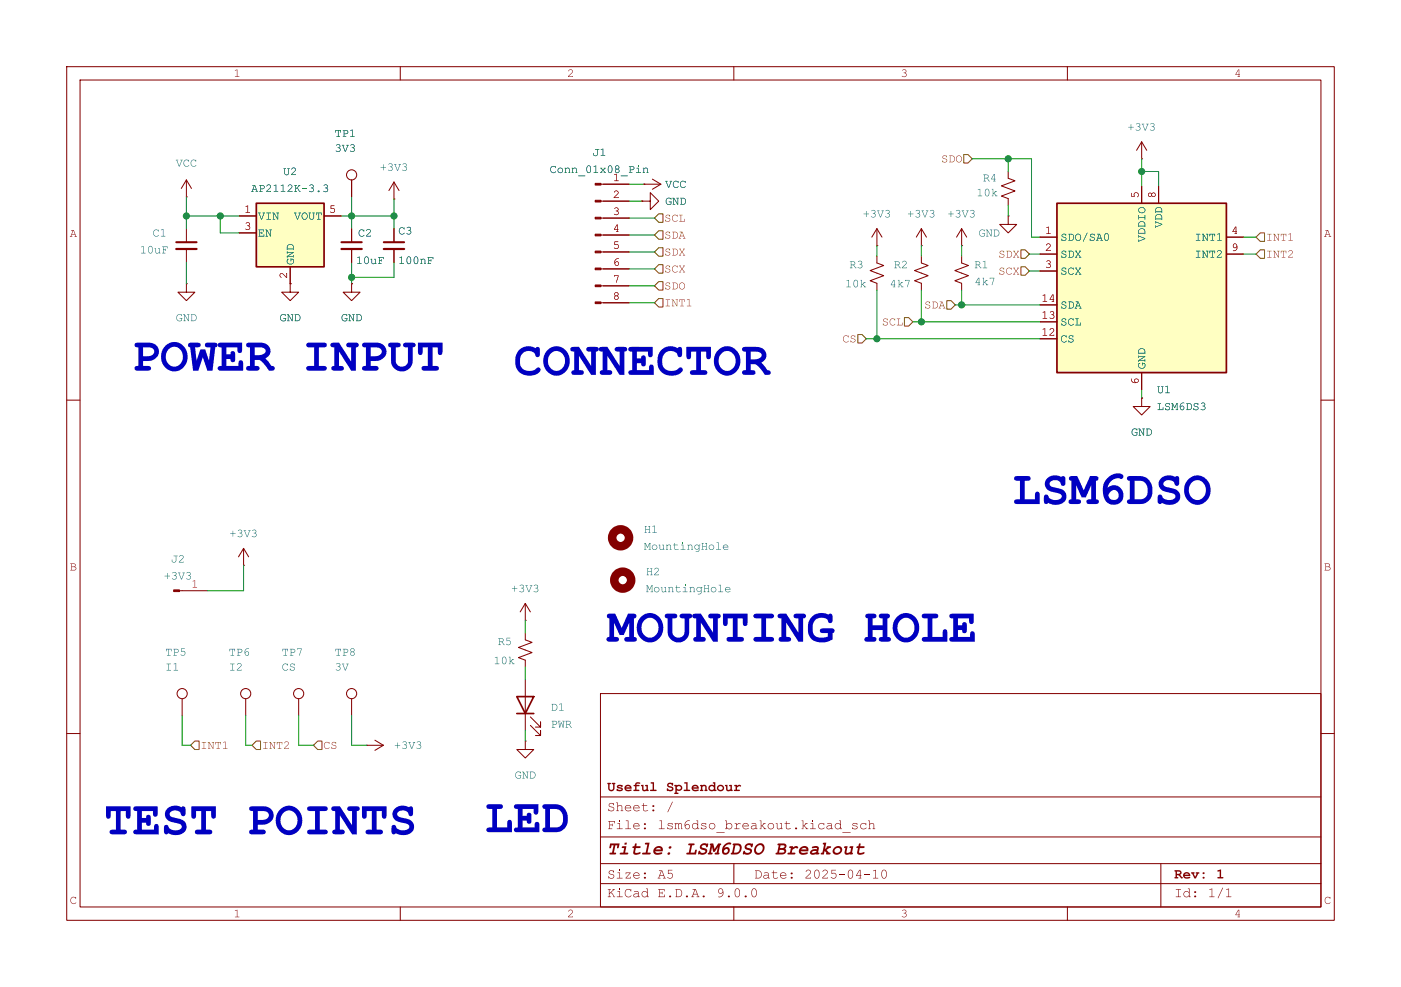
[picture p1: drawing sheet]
<svg xmlns="http://www.w3.org/2000/svg" width="210mm" height="148mm" viewBox="0 0 210 148" stroke-linecap="round" stroke-linejoin="round" font-family="sans-serif">
<g fill="none" stroke="#840000" stroke-width=".15">
<path d="M10 10h190v128h-190zM12 12h186v124h-186zM60 10v2M110 10v2M160 10v2M10 60h2M198 60h2M10 110h2M90 104h108v32h-108zM198 110h2M60 136v2M110 136v2"/>
<path d="M160 136v2"/>
</g>
<g fill="#840000">
<path d="M132.3 130.5l.2-.1a.75 .75 0 0 1 .4 .7 .75 .75 0 0 1-.4 .7l-.2-.1-.1-.2-.1-.5h.1a.42 .42 0 0 0 0 .5 .42 .42 0 0 0 .4 .1 .73 .73 0 0 0-.1-1.1l-.2 .1-.1 .4h-.1z"/>
<circle cx="118.7" cy="131" r=".15"/>
<circle cx="118.7" cy="131.6" r=".15"/>
</g>
<path d="M90 132.5h108" fill="none" stroke="#840000" stroke-width=".15"/>
<g fill="#840000">
<path d="M112.8 133.3l.2-.1a.75 .75 0 0 1 .5 .7 .75 .75 0 0 1-.5 .7l-.2-.1-.1-.2-.1-.5h.1a.42 .42 0 0 0 0 .5 .42 .42 0 0 0 .5 .1 .73 .73 0 0 0-.2-1.1l-.1 .1-.2 .4h-.1z"/>
<circle cx="105.5" cy="134.4" r=".15"/>
</g>
<path d="M90 129.5h108" fill="none" stroke="#840000" stroke-width=".15"/>
<g fill="#840000">
<path d="M183.8 133.4l.4-.2v1.2l.4 .1h-.8l.3-.1v-1.1z"/>
<circle cx="96.7" cy="131" r=".15"/>
<circle cx="96.7" cy="131.6" r=".15"/>
<circle cx="179.2" cy="133.8" r=".15"/>
<circle cx="179.2" cy="134.4" r=".15"/>
</g>
<path d="M90 125.5h108" fill="none" stroke="#840000" stroke-width=".15"/>
<g fill="#840000">
<path d="M98.1 127.1a.66 .66 0 0 1 .9-.2 .66 .66 0 0 1 .3 .8h-1.1a.53 .53 0 0 0 .8 .1h.2l.1 .1a.86 .86 0 0 1-1.4-.1l.1-.4h1.1a.46 .46 0 0 0-.4-.3 .46 .46 0 0 0-.4 .3h-.3z"/>
<path d="M128.8 126.5h.2l-.1 .4 .7 .1-.1 .2h-.6l-.1 .7 .6-.1a.13 .13 0 0 1 .2 .1 .13 .13 0 0 1-.1 .1 .62 .62 0 0 1-1-.1l.1-.7h-.2v-.2l.3-.1z"/>
<path d="M95.1 123.5a.48 .48 0 0 1 .5-.1 .48 .48 0 0 1 .3 .5h-.9a.54 .54 0 0 0 .9 .3 .53 .53 0 0 1-.6 .1 .53 .53 0 0 1-.4-.5h.9a.4 .4 0 0 0-.4-.3 .4 .4 0 0 0-.4 .3h-.1z"/>
<path d="M125.3 123.5a.45 .45 0 0 1 .7 .1v-.5l-.2-.1h.2v1.2l.2 .1h-.2v-.1a.46 .46 0 0 1-.6 .1 .46 .46 0 0 1-.3-.4h.1a.38 .38 0 0 0 .6 .3 .38 .38 0 0 0 0-.6 .38 .38 0 0 0-.6 .2l-.1 .1z"/>
<path d="M126.3 124.8l1.2 .1z"/>
<path d="M127.8 123.5l.7-.1v.3a.44 .44 0 0 0-.6-.1v.1l.2 .1a.32 .32 0 0 1 .5 .3 .34 .34 0 0 1-.6 .3l-.3-.1 .1-.3a.39 .39 0 0 0 .3 .3 .39 .39 0 0 0 .4-.3l-.2-.1a.43 .43 0 0 1-.5-.3z"/>
<path d="M129.1 123.5a.51 .51 0 0 1 .7 0v.2a.42 .42 0 0 0-.6-.1 .42 .42 0 0 0-.1 .6 .42 .42 0 0 0 .7 0l.1-.1a.49 .49 0 0 1-.7 .2 .49 .49 0 0 1-.1-.8z"/>
<path d="M130.1 123.1l.3-.1v.6a.36 .36 0 0 1 .4-.2 .36 .36 0 0 1 .2 .3v.5l.2 .1h-.4l.2-.1v-.5a.3 .3 0 0 0-.3-.2 .3 .3 0 0 0-.3 .2v.5l.1 .1h-.3l.1-.1v-1.1z"/>
<circle cx="100.4" cy="127.1" r=".2"/>
<circle cx="100.3" cy="128" r=".2"/>
<circle cx="96.7" cy="123.6" r=".15"/>
<circle cx="96.7" cy="124.2" r=".15"/>
</g>
<path d="M90 119.5h108" fill="none" stroke="#840000" stroke-width=".15"/>
<g fill="#840000">
<path d="M97.5 117.3h.5v1.1h.4v.2h-1l.1-.2h.3v-.9h-.3z"/>
<path d="M110.1 117.7h.4v.1a.3 .3 0 0 1 .3-.2 .3 .3 0 0 1 .3 .3l-.1 .1a.31 .31 0 0 0-.5 .1v.3h.3l.1 .2h-.9v-.2h.3v-.5h-.2z"/>
<circle cx="97.9" cy="120.9" r=".15"/>
<circle cx="97.9" cy="121.5" r=".15"/>
</g>
<path d="M59.1 29.8h.1M59.1 27.3l-.8 1.3M59.1 27.3l.7 1.3M59.1 27.3v2.5M78.7 101.9v7.6M79.5 108.8l1.5 1.5v-.8v.8h-.7M79.5 107.5l1.5 1.5v-.7v.7h-.7M110 129.5v3M174 129.5v6.5" fill="none" stroke="#840000" stroke-width=".15"/>
<path d="M77.5 104.5h2.5l-1.3 2.5zM77.5 107h2.5" fill="none" stroke="#840000" stroke-width=".25"/>
<circle cx="93" cy="80.6" r="1.27" fill="none" stroke="#840000" stroke-width="1.3"/>
<g fill="#006464">
<path d="M107.4 81.4h.3v1h.4h-.8h.4v-1z"/>
<path d="M108.5 81.8a.41 .41 0 0 1 .4-.1 .41 .41 0 0 1 .3 .4h-.8a.46 .46 0 0 0 .8 .2 .4 .4 0 0 1-.5 .1 .4 .4 0 0 1-.3-.4h.7a.39 .39 0 0 0-.4-.3 .39 .39 0 0 0-.3 .3z"/>
</g>
<path d="M131.4 38.4v1l1.1 .4-2.1 .8 2.1 .7-2.1 .8 1 .4v1M151.1 25.7v1l1 .4-2 .8 2 .7-2 .8 1 .4v1M171.1 59.7v1.3h1.3l-1.3 1.2-1.2-1.2h1.2M171.1 59.7h.1M54.9 111.8h.1M54.9 111.8h2.6M56.2 111l1.3 .8M57.5 111.8l-1.3 .7" fill="none" stroke="#840000" stroke-width=".15"/>
<circle cx="93.3" cy="87" r="1.27" fill="none" stroke="#840000" stroke-width="1.3"/>
<g fill="#006464">
<path d="M107.7 87.7h.4v1l.3 .1h-.7l.3-.1v-.9z"/>
<path d="M108.8 88.1a.41 .41 0 0 1 .4-.1 .41 .41 0 0 1 .3 .4h-.8a.46 .46 0 0 0 .8 .2 .4 .4 0 0 1-.5 .2 .4 .4 0 0 1-.3-.4h.7a.39 .39 0 0 0-.4-.3 .39 .39 0 0 0-.3 .3z"/>
</g>
<path d="M78.7 93h.1M78.7 90.5l-.7 1.3M78.7 90.5l.8 1.3M78.7 90.5v2.5" fill="none" stroke="#840000" stroke-width=".15"/>
<path d="M158.4 30.5h25.4v25.4h-25.4z" fill="#ffffc2"/>
<path d="M158.4 30.5h25.4v25.4h-25.4z" fill="none" stroke="#840000" stroke-width=".25"/>
<g fill="none" stroke="#840000" stroke-width=".15">
<path d="M27.9 29.5h.1M27.9 27l-.7 1.3M27.9 27l.8 1.3M27.9 27v2.5M90.1 27.6h4.2M90.1 30.2h4.2M90.1 32.7h4.2M90.1 35.2h4.2M90.1 37.8h4.2M155.9 35.6h2.5M155.9 38.1h2.5M171.1 27.9v2.6"/>
<path d="M173.7 27.9v2.6M183.8 35.6h2.6M183.8 38.1h2.6M90.1 40.3h4.2M90.1 42.9h4.2M90.1 45.4h4.2M155.9 40.6h2.5M171.1 55.9v2.5"/>
</g>
<g fill="#840000" stroke="#840000" stroke-width=".15">
<path d="M89.2 27.5h.9v.2h-.9z"/>
<path d="M89.2 30h.9v.3h-.9z"/>
<path d="M89.2 32.6h.9v.2h-.9z"/>
<path d="M89.2 35.1h.9v.3h-.9z"/>
<path d="M89.2 37.7h.9v.2h-.9z"/>
<path d="M89.2 40.2h.9v.2h-.9z"/>
<path d="M89.2 42.7h.9v.3h-.9z"/>
<path d="M89.2 45.3h.9v.2h-.9z"/>
</g>
<path d="M96.4 25.2h.1v.1a.3 .3 0 0 1 .4-.2 .3 .3 0 0 1 .2 .3v.5h.1h-.3h.1v-.6a.27 .27 0 0 0-.5 .1v.5h.2h-.3h.1v-.7z" fill="#006464"/>
<g fill="none" stroke="#840000" stroke-width=".15">
<path d="M52.7 27v2.5M52.7 34.3v2M52.7 37.3v2.1M59.1 34.3v2M59.1 37.3v2.1M171.1 23.8h.1M171.1 21.3l-.7 1.2M171.1 21.3l.8 1.2M171.1 21.3v2.5M52.7 42.5v1.3h1.3l-1.3 1.3-1.3-1.3h1.3M52.7 42.5h.1M78.7 94.9v1l1.1 .4-2.1 .8 2.1 .8-2.1 .7 1 .4v1"/>
<path d="M27.3 104.8v2.5M78.7 111.1v1.3h1.3l-1.3 1.3-1.2-1.3h1.2M78.7 111.1h.1"/>
<circle cx="52.7" cy="26.2" r=".76"/>
<circle cx="27.3" cy="104" r=".76"/>
</g>
<path d="M51.2 36.3h3M57.5 36.3h3.1" fill="none" stroke="#840000" stroke-width=".3"/>
<path d="M51.2 37.3h3M57.5 37.3h3.1" fill="none" stroke="#840000" stroke-width=".33"/>
<g fill="#006464">
<path d="M25 99.5h.6l-.3 .1v.9h.3h-.6h.3v-.9z"/>
<path d="M26 99.6l.4-.2v1.1h.3h-.7h.3v-1z"/>
</g>
<g fill="none" stroke="#840000" stroke-width=".15">
<path d="M27.9 34.3v2M27.9 37.3v2.1M96.2 30.2h1.3v-1.3l1.2 1.3-1.2 1.2v-1.2M96.2 30.2h.1M131.4 36.8h.1M131.4 34.3l-.7 1.3M131.4 34.3l.8 1.3M131.4 34.3v2.5M27.9 42.5v1.3h1.3l-1.3 1.3-1.2-1.3h1.2M27.9 42.5h.1M36.8 104.8v2.5M52.7 104.8v2.5"/>
<circle cx="36.8" cy="104" r=".76"/>
<circle cx="52.7" cy="104" r=".76"/>
</g>
<path d="M26.4 36.3h3.1" fill="none" stroke="#840000" stroke-width=".3"/>
<path d="M26.4 37.3h3.1" fill="none" stroke="#840000" stroke-width=".33"/>
<path d="M38.4 30.5h10.2v9.5h-10.2z" fill="#ffffc2"/>
<path d="M38.4 30.5h10.2v9.5h-10.2z" fill="none" stroke="#840000" stroke-width=".25"/>
<path d="M35.9 32.4h2.5M35.9 34.9h2.5M48.6 32.4h2.5M43.5 40v2.5" fill="none" stroke="#840000" stroke-width=".15"/>
<path d="M48.5 27.8a.31 .31 0 0 1 .5-.1 .31 .31 0 0 1 0 .5 .34 .34 0 0 1 0 .5 .34 .34 0 0 1-.5-.1 .3 .3 0 0 0 .4 .1 .3 .3 0 0 0 0-.4l-.2-.1a.25 .25 0 0 0 .4-.2 .25 .25 0 0 0-.2-.3 .25 .25 0 0 0-.3 .1z" fill="#006464"/>
<g fill="none" stroke="#840000" stroke-width=".15">
<path d="M96.2 30.2h.1M96.5 27.6h.1M96.5 27.6h2.6M97.8 26.9l1.3 .7M99.1 27.6l-1.3 .8M138.1 38.4v1l1 .4-2 .8 2 .7-2 .8 1 .4v1M138.1 36.8h.1M138.1 34.3v2.5M138.1 34.3l-.7 1.3M138.1 34.3l.8 1.3M144.1 36.8h.1M144.1 38.4v1l1.1 .4-2.1 .8 2.1 .7-2.1 .8 1 .4v1"/>
<path d="M144.1 34.3l-.7 1.3M144.1 34.3l.8 1.3M144.1 34.3v2.5M151.1 32.4v1.3h1.3l-1.3 1.2-1.2-1.2h1.2M151.1 32.4h.1M155.9 35.6h2.5M155.9 38.1h2.5M171.1 27.9v2.6M173.7 27.9v2.6M183.8 35.6h2.6M183.8 38.1h2.6M43.5 42.5v1.3h1.3l-1.3 1.3-1.3-1.3h1.3"/>
<path d="M43.5 42.5h.1M155.9 40.6h2.5M171.1 59.7h.1M171.1 55.9v2.5M26.9 88.6h4.2M36.5 84.8h.1M36.5 82.2l-.7 1.3M36.5 82.2l.8 1.3M36.5 82.2v2.6M44.8 104.8v2.5"/>
<circle cx="44.8" cy="104" r=".76"/>
</g>
<path d="M26 88.5h.9v.2h-.9z" fill="#840000" stroke="#840000" stroke-width=".15"/>
<g fill="none" stroke="#725600" stroke-width=".15">
<path d="M98.7 39.7h.7v1.3h-.7l-.6-.7zM98.7 37.1h.7v1.3h-.7l-.6-.6zM98.7 34.6h.7v1.3h-.7l-.6-.7zM98.7 32.1h.7v1.2h-.7l-.6-.6zM144.5 23.2h.6l.6 .6-.6 .6h-.6zM153 37.5h.7l.6 .6-.6 .6h-.7zM188.9 37.5h.6v1.2h-.6l-.6-.6zM188.9 34.9h.6v1.3h-.6l-.6-.6zM98.7 44.8h.7v1.2h-.7l-.6-.6zM98.7 42.2h.7v1.3h-.7l-.6-.6zM128.6 50.2h.6l.7 .6-.7 .6h-.6zM135.6 47.6h.6l.6 .7-.6 .6h-.6z"/>
<path d="M141.9 45.1h.7l.6 .6-.6 .7h-.7zM153 40h.7l.6 .6-.6 .7h-.7zM29.2 111.1h.6v1.3h-.6l-.6-.6zM38.4 111.1h.7v1.3h-.7l-.6-.6zM47.6 111.1h.7v1.3h-.7l-.6-.6z"/>
</g>
<g fill="none" stroke="#009600" stroke-width=".15">
<path d="M27.9 29.5v4.8M27.9 39.4v3.1M27.9 32.4h8M33 32.4v2.5h2.9M51.1 32.4h8M52.7 29.5v2.6M52.7 32.4v1.9M52.7 39.4v3.1M59.1 29.8v4.5M59.1 39.4v2.2h-6.4M94.3 27.6h2.2M94.3 37.8h3.8"/>
<path d="M94.3 35.2h3.8M94.3 30.2h1.9M94.3 32.7h3.8M131.4 36.8v1.6M138.1 36.8v1.6M144.1 36.8v1.6M145.7 23.8h8.9v11.8h1.3M151.1 23.8v1.9M151.1 30.8v1.6M154.3 38.1h1.6M171.1 25.7h2.6v2.2M171.1 23.8v4.1"/>
<path d="M186.4 35.6h1.9M186.4 38.1h1.9M94.3 42.9h3.8M94.3 40.3h3.8M94.3 45.4h3.8M129.9 50.8h26M131.4 43.5v7.3M136.8 48.3h19.1M138.1 43.5v4.8M143.2 45.7h12.7M144.1 43.5v2.2M154.3 40.6h1.6"/>
<path d="M171.1 58.4v1.3M36.5 84.8v3.8h-5.4M78.7 93v1.9M27.3 107.3v4.5h1.3M36.8 107.3v4.5h1M44.8 107.3v4.5h2.2M52.7 107.3v4.5h2.2M78.7 100v1.9M78.7 109.5v1.6"/>
</g>
<path d="M96.4 25.2h.1v.1a.3 .3 0 0 1 .4-.2 .3 .3 0 0 1 .2 .3v.5h.1h-.3h.1v-.6a.27 .27 0 0 0-.5 .1v.5h.2h-.3h.1v-.7z" fill="#006464"/>
<g fill="none" stroke="#840000" stroke-width=".15">
<path d="M52.7 27v2.5M52.7 34.3v2M52.7 37.3v2.1M59.1 34.3v2M59.1 37.3v2.1M90.5 27.6h3.8M90.5 30.2h3.8M90.5 32.7h3.8M90.5 35.2h3.8M90.5 37.8h3.8M90.5 40.3h3.8M90.5 42.9h3.8"/>
<path d="M90.5 45.4h3.8"/>
</g>
<path d="M48.5 27.8a.31 .31 0 0 1 .5-.1 .31 .31 0 0 1 0 .5 .34 .34 0 0 1 0 .5 .34 .34 0 0 1-.5-.1 .3 .3 0 0 0 .4 .1 .3 .3 0 0 0 0-.4l-.2-.1a.25 .25 0 0 0 .4-.2 .25 .25 0 0 0-.2-.3 .25 .25 0 0 0-.3 .1z" fill="#006464"/>
<path d="M35.9 32.4h2.5M35.9 34.9h2.5M48.6 32.4h2.5M43.5 42.5h.1M43.5 40v2.5M52.7 42.5h.1" fill="none" stroke="#840000" stroke-width=".15"/>
<g fill="#009600" stroke="#009600" stroke-width=".15">
<circle cx="52.7" cy="41.6" r=".46"/>
<circle cx="144.1" cy="45.7" r=".46"/>
<circle cx="138.1" cy="48.3" r=".46"/>
<circle cx="131.4" cy="50.8" r=".46"/>
<circle cx="171.1" cy="25.7" r=".46"/>
<circle cx="151.1" cy="23.8" r=".46"/>
<circle cx="33" cy="32.4" r=".46"/>
<circle cx="52.7" cy="32.4" r=".46"/>
<circle cx="27.9" cy="32.4" r=".46"/>
<circle cx="59.1" cy="32.4" r=".46"/>
</g>
<g font-size="7.1" fill="#0000c2">
<text x="19.7" y="57.5">POWERINPUT</text>
<text x="77" y="58.2">CONNECTOR</text>
<text x="151.8" y="77.5">LSM6DSO</text>
<text x="91" y="98.2">MOUNTINGHOLE</text>
<text x="15.6" y="127.1">TEST POINTS</text>
<text x="72.7" y="126.7">LED</text>
</g>
<g font-size="2.8" fill="#840000">
<text x="91" y="128.9">Title:</text>
<text x="102.8" y="128.9">LSM6DSOBreakout</text>
</g>
<g font-size="2.1" fill="#840000">
<text x="91" y="119.2">Useful</text>
<text x="99.8" y="119.2">Splendour</text>
<text x="91" y="124.9">File:</text>
<text x="91" y="122.2">Sheet:</text>
<text x="98.6" y="124.9">lsm6dso_breakout.kicad_sch</text>
<text x="99.8" y="122.2">/</text>
<text x="91" y="135.1">KiCad</text>
<text x="91" y="132.3">Size:</text>
<text x="98.6" y="135.1">E.D.A.</text>
<text x="98.6" y="132.3">A5</text>
<text x="107.4" y="135.1">9.0.0</text>
<text x="113" y="132.3">Date:</text>
<text x="120.6" y="132.3">2025-04-10</text>
<text x="176" y="132.3">Rev:</text>
<text x="176" y="135.1">Id:</text>
<text x="181" y="135.1">1/1</text>
<text x="182.3" y="132.3">1</text>
</g>
<g font-size="1.8" fill="#840000">
<text x="35" y="12">1</text>
<text x="85" y="12">2</text>
<text x="135" y="12">3</text>
<text x="185" y="12">4</text>
<text x="10.5" y="36">A</text>
<text x="198.5" y="36">A</text>
<text x="10.5" y="86">B</text>
<text x="198.5" y="86">B</text>
<text x="10.5" y="136">C</text>
<text x="198.5" y="136">C</text>
<text x="35" y="138">1</text>
<text x="85" y="138">2</text>
<text x="135" y="138">3</text>
<text x="185" y="138">4</text>
</g>
<g font-size="1.8" fill="#006464">
<text x="50.2" y="21">TP1</text>
<text x="50.2" y="23.2">3V3</text>
<text x="88.8" y="23.9">J1</text>
<text x="169" y="20.1">+3V3</text>
<text x="26.3" y="25.5">VCC</text>
<text x="37.6" y="29.3">AP2112K-3.3</text>
<text x="42.4" y="26.7">U2</text>
<text x="56.9" y="26.1">+3V3</text>
<text x="82.4" y="26.4">Conn_01x08_Pin</text>
<text x="99.7" y="28.6">VCC</text>
<text x="146.4" y="29.9">10k</text>
<text x="147.3" y="27.7">R4</text>
<text x="22.9" y="35.9">C1</text>
<text x="38.7" y="33.4">VIN</text>
<text x="38.7" y="35.9">EN</text>
<text x="44.1" y="33.4">VOUT</text>
<text x="53.7" y="35.9">C2</text>
<text x="59.7" y="35.6">C3</text>
<text x="99.7" y="31.2">GND</text>
<text x="129.3" y="33.1">+3V3</text>
<text x="136" y="33.1">+3V3</text>
<text x="142" y="33.1">+3V3</text>
<text x="146.7" y="35.9">GND</text>
<text x="174.7" y="34.2" transform="rotate(-90 174.7 34.2)">VDD</text>
<text x="21" y="38.5">10uF</text>
<text x="44.5" y="39.8" transform="rotate(-90 44.5 39.8)">GND</text>
<text x="53.3" y="40.1">10uF</text>
<text x="59.7" y="40.1">100nF</text>
<text x="127.3" y="40.7">R3</text>
<text x="134" y="40.7">R2</text>
<text x="146" y="40.7">R1</text>
<text x="158.9" y="36.6">SDO/SA0</text>
<text x="158.9" y="39.1">SDX</text>
<text x="158.9" y="41.6">SCX</text>
<text x="172.1" y="36.3" transform="rotate(-90 172.1 36.3)">VDDIO</text>
<text x="179.1" y="36.6">INT1</text>
<text x="179.1" y="39.1">INT2</text>
<text x="126.7" y="43.6">10k</text>
<text x="133.3" y="43.6">4k7</text>
<text x="146" y="43.2">4k7</text>
<text x="158.9" y="46.7">SDA</text>
<text x="26.3" y="48.6">GND</text>
<text x="41.9" y="48.6">GND</text>
<text x="51.1" y="48.6">GND</text>
<text x="158.9" y="49.3">SCL</text>
<text x="158.9" y="51.8">CS</text>
<text x="172.1" y="55.4" transform="rotate(-90 172.1 55.4)">GND</text>
<text x="173.4" y="59.4">U1</text>
<text x="169.5" y="65.8">GND</text>
<text x="173.4" y="62">LSM6DS3</text>
<text x="34.4" y="81">+3V3</text>
<text x="96.5" y="80.4">H1</text>
<text x="96.5" y="82.9">MountingHole</text>
<text x="24.5" y="87.4">+3V3</text>
<text x="25.6" y="84.8">J2</text>
<text x="76.6" y="89.3">+3V3</text>
<text x="96.8" y="86.7">H2</text>
<text x="96.8" y="89.3">MountingHole</text>
<text x="24.8" y="98.8">TP5</text>
<text x="34.3" y="98.8">TP6</text>
<text x="34.3" y="101">I2</text>
<text x="42.2" y="98.8">TP7</text>
<text x="42.2" y="101">CS</text>
<text x="50.2" y="98.8">TP8</text>
<text x="50.2" y="101">3V</text>
<text x="74" y="100.1">10k</text>
<text x="74.6" y="97.2">R5</text>
<text x="82.5" y="107.1">D1</text>
<text x="59.1" y="112.8">+3V3</text>
<text x="82.5" y="109.6">PWR</text>
<text x="77.1" y="117.2">GND</text>
</g>
<g font-size="1.8" fill="#a90000">
<text x="91.9" y="27.4">1</text>
<text x="91.9" y="29.9">2</text>
<text x="170.9" y="29.7" transform="rotate(-90 170.9 29.7)">5</text>
<text x="173.4" y="29.7" transform="rotate(-90 173.4 29.7)">8</text>
<text x="36.6" y="32.1">1</text>
<text x="36.6" y="34.7">3</text>
<text x="49.3" y="32.1">5</text>
<text x="91.9" y="32.4">3</text>
<text x="91.9" y="35">4</text>
<text x="156.6" y="35.3">1</text>
<text x="184.6" y="35.3">4</text>
<text x="43.2" y="41.8" transform="rotate(-90 43.2 41.8)">2</text>
<text x="91.9" y="37.5">5</text>
<text x="91.9" y="40.1">6</text>
<text x="156.6" y="37.8">2</text>
<text x="156.6" y="40.4">3</text>
<text x="184.6" y="37.8">9</text>
<text x="91.9" y="42.6">7</text>
<text x="91.9" y="45.1">8</text>
<text x="156.1" y="45.5">14</text>
<text x="156.1" y="48">13</text>
<text x="156.1" y="50.5">12</text>
<text x="170.9" y="57.7" transform="rotate(-90 170.9 57.7)">6</text>
<text x="28.7" y="88.3">1</text>
</g>
<g font-size="1.8" fill="#725600">
<text x="141.1" y="24.8">SDO</text>
<text x="99.6" y="33.7">SCL</text>
<text x="99.6" y="41.3">SCX</text>
<text x="99.6" y="38.8">SDX</text>
<text x="99.6" y="36.3">SDA</text>
<text x="149.6" y="39.1">SDX</text>
<text x="149.6" y="41.6">SCX</text>
<text x="189.7" y="39.1">INT2</text>
<text x="189.7" y="36.6">INT1</text>
<text x="99.6" y="46.4">INT1</text>
<text x="99.6" y="43.9">SDO</text>
<text x="138.5" y="46.7">SDA</text>
<text x="126.3" y="51.8">CS</text>
<text x="132.2" y="49.3">SCL</text>
<text x="30" y="112.8">INT1</text>
<text x="39.2" y="112.8">INT2</text>
<text x="48.5" y="112.8">CS</text>
</g>
</svg>
